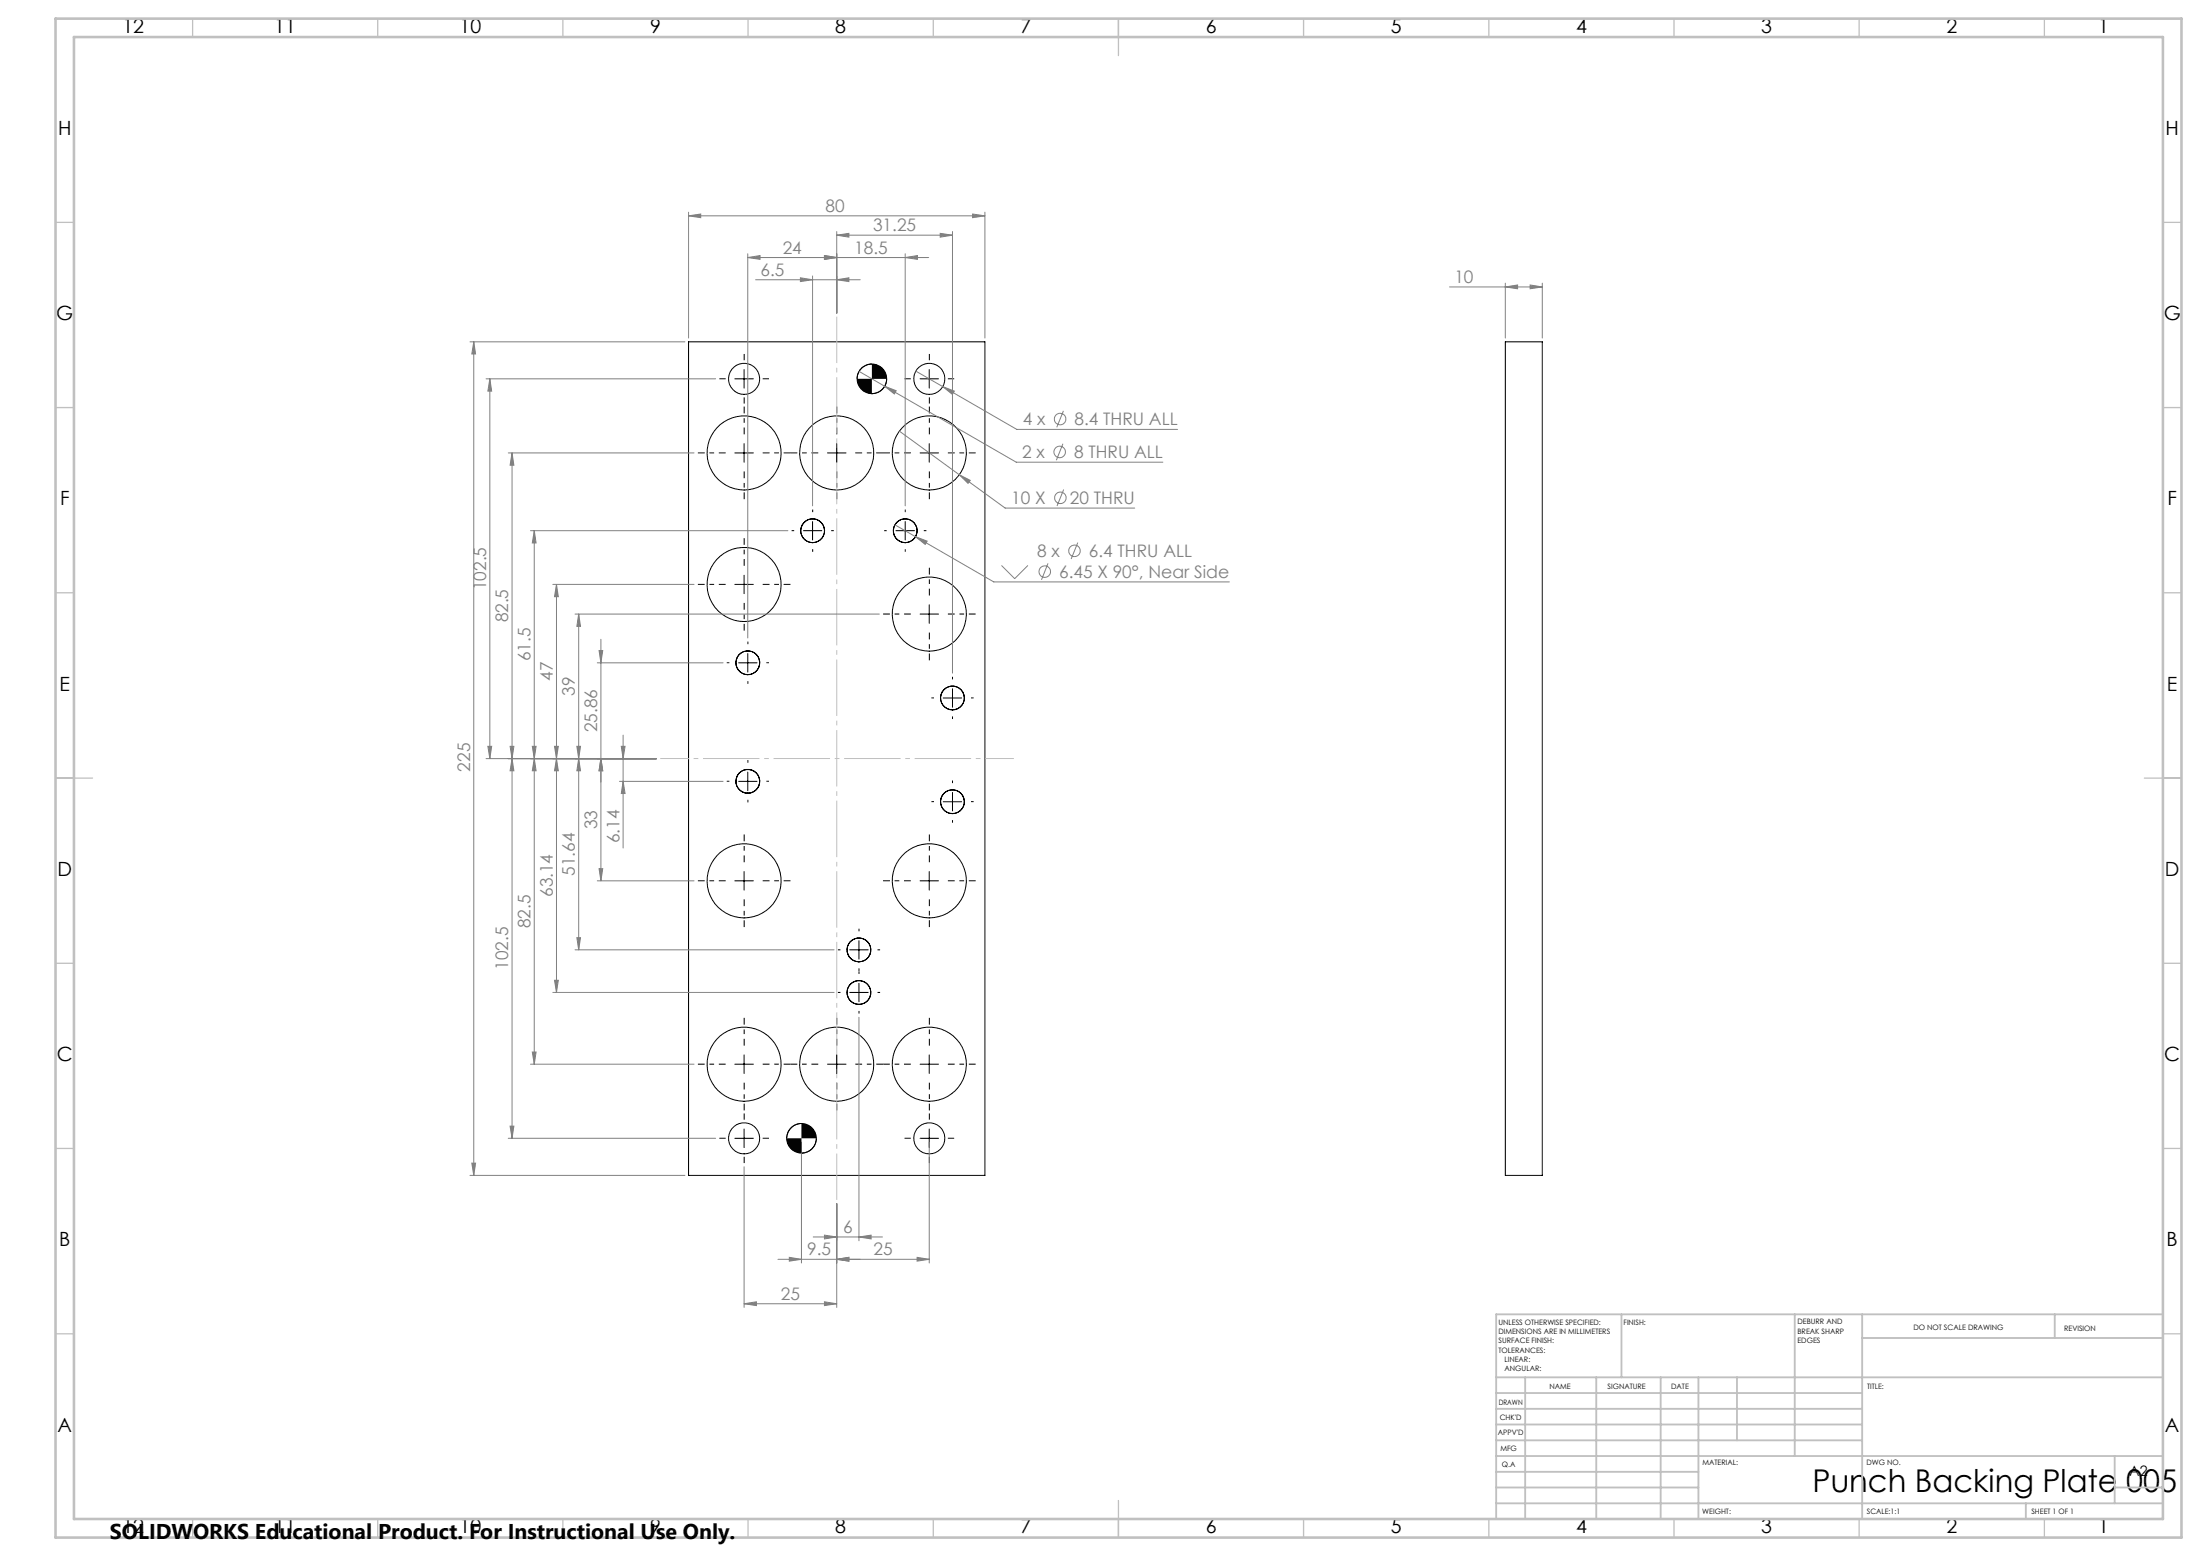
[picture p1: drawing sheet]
<svg xmlns="http://www.w3.org/2000/svg" width="594mm" height="420mm" viewBox="0 0 594 420" stroke-linecap="round" stroke-linejoin="round" font-family="sans-serif">
<g fill="none" stroke="#000" stroke-width=".27">
<path d="M185.9 92.3h80v225h-80zM200.9 99.7v5.1M235.4 98.3a4 4 0 0 0-4 4M250.9 99.7v5.1M406.4 92.3h10v225h-10zM198.4 102.3h5M200.9 119.8v5M225.9 119.8v5M239.4 102.3a4 4 0 0 1-4 4M248.4 102.3h5M250.9 119.8v5M198.4 122.3h5"/>
<path d="M223.4 122.3h5M248.4 122.3h5M198.4 157.7h5M200.9 155.3v4.9M216.9 143.2h5M219.4 140.8v5M241.9 143.2h5M244.4 140.8v5M199.4 178.9h5M201.9 176.4v5M248.4 165.8h5M250.9 163.2v5.1"/>
<path d="M254.7 188.4h4.9M257.2 185.9v5M199.4 210.9h5M201.9 208.4v5M254.7 216.4h4.9M257.2 213.9v5M198.4 237.8h5M200.9 235.2v5.1M248.4 237.8h5M250.9 235.2v5.1M229.4 256.4h5M231.9 253.9v5"/>
<path d="M229.4 267.9h5M231.9 265.4v5M198.4 287.2h5M200.9 284.7v5.1M223.4 287.2h5M225.9 284.7v5.1M248.4 287.2h5M250.9 284.7v5.1M198.4 307.3h5M200.9 304.7v5.1M216.4 303.3a4 4 0 0 0-4 4M220.4 307.3a4 4 0 0 1-4 4"/>
<path d="M248.4 307.3h5M250.9 304.7v5.1"/>
<circle cx="200.9" cy="102.3" r="4.2"/>
<circle cx="235.4" cy="102.3" r="4"/>
<circle cx="250.9" cy="102.3" r="4.2"/>
<circle cx="200.9" cy="122.3" r="10"/>
<circle cx="225.9" cy="122.3" r="10"/>
<circle cx="250.9" cy="122.3" r="10"/>
<circle cx="200.9" cy="157.8" r="10"/>
<circle cx="219.4" cy="143.3" r="3.2"/>
<circle cx="244.4" cy="143.3" r="3.2"/>
<circle cx="201.9" cy="178.9" r="3.2"/>
<circle cx="250.9" cy="165.8" r="10"/>
<circle cx="257.2" cy="188.4" r="3.2"/>
<circle cx="201.9" cy="210.9" r="3.2"/>
<circle cx="257.2" cy="216.4" r="3.2"/>
<circle cx="200.9" cy="237.8" r="10"/>
<circle cx="250.9" cy="237.8" r="10"/>
<circle cx="231.9" cy="256.4" r="3.2"/>
<circle cx="231.9" cy="267.9" r="3.2"/>
<circle cx="200.9" cy="287.3" r="10"/>
<circle cx="225.9" cy="287.3" r="10"/>
<circle cx="250.9" cy="287.3" r="10"/>
<circle cx="200.9" cy="307.3" r="4.2"/>
<circle cx="216.4" cy="307.3" r="4"/>
<circle cx="250.9" cy="307.3" r="4.2"/>
</g>
<g fill="none" stroke="#808080" stroke-width=".27">
<path d="M185.9 58.3l3.3-.5v1zM185.9 57.3v33.9M185.9 58.3h80M262.6 57.8l3.3 .5-3.3 .5zM265.9 57.3v33.9M201.9 69.5l3.3-.5v1zM201.9 68.5v103.7M201.9 69.5h48.9M204 75.5h28.3M216.1 75l3.3 .5-3.3 .5zM219.4 74.5v62M222.6 69l3.3 .5-3.3 .5z"/>
<path d="M225.9 75.5l3.3-.5v1zM225.9 63.5l3.3-.5v1zM225.9 62.5v22M225.9 63.5h31.3M244.4 69.5l3.3-.5v1zM244.4 68.5v68M253.9 63l3.3 .5-3.3 .5zM257.2 62.5v119.2M391.4 77.5h25M406.4 77.5l3.4-.6v1zM406.4 76.4v14.8M413.1 76.9l3.3 .6-3.3 .4z"/>
<path d="M416.4 76.4v14.8M126.9 92.3h58M127.9 92.3l.5 3.2h-1zM127.9 92.3v225M131.2 102.3h62M132.3 102.3l.5 3.3h-1.1zM132.3 102.3v102.5M232 100.2l6.9 4.1M238.9 104.3l3.1 1.2-.5 .8zM238.9 104.3l35.5 20.5h39.6M242.8 116.4l28.6 20.7h35M247.3 100.2l7.3 4.2"/>
<path d="M254.6 104.4l3.1 1.2-.6 .9zM254.6 104.4l19.9 11.5h43.5M287 119.8l-1.8 4.4M287.1 110.9l-1.8 4.4M137.2 122.3h50.2M138.3 122.3l.4 3.3h-1zM138.3 122.3v185M259 128.1l3 1.6-.6 .8zM287.2 132.1l-1.8 4.5M143.2 143.2h69.5M144.3 143.2l.4 3.4h-1zM144.3 143.2v144"/>
<path d="M149.3 157.7h38.1M150.2 157.7l.5 3.4h-1zM150.2 157.7v110.2M241.6 141.7l26.7 15.4h63.6M247.2 144.9l3.1 1.2-.5 .8zM270.4 152.6l3.6 3.6 3.5-3.6M283 152.1l-1.8 4.4M291 146.5l-1.8 4.4M155.3 165.8h82.1M156.2 165.8l.5 3.3h-.9zM156.2 165.8v90.6M161.3 178.9h33.9"/>
<path d="M161.7 175.6h1l-.5 3.3zM162.2 172.6v65.2M168.2 198.4v30.5M131.2 204.8h46M131.7 201.5h1.1l-.5 3.3zM137.7 201.5h1l-.4 3.3zM138.3 204.8l.4 3.3h-1zM143.7 201.5h1l-.4 3.3zM144.3 204.8l.4 3.3h-1zM149.7 201.5h1l-.5 3.3zM150.2 204.8l.5 3.3h-1zM155.8 201.5h.9l-.5 3.3z"/>
<path d="M156.2 204.8l.5 3.3h-.9zM162.2 204.8l.5 3.3h-1zM167.3 210.9h27.9M167.7 201.5h1.1l-.6 3.3zM168.2 210.9l.6 3.3h-1.1zM161.3 237.8h26.1M161.7 234.5h1l-.5 3.3zM155.3 256.4h69.9M155.8 253.1h.9l-.5 3.3zM149.3 267.9h75.9M149.7 264.6h1l-.5 3.3zM231.9 274.6v60.3"/>
<path d="M143.2 287.2h44.2M143.7 284h1l-.4 3.2zM126.9 317.3h58M127.4 314h1l-.5 3.3zM137.2 307.3h56M137.7 304h1l-.4 3.3zM200.9 314.9v38M216.4 308.3v32.6M250.9 308.3v32.6M210 339.9h40.9M213.1 339.4l3.3 .5-3.3 .5zM219.6 333.9h18.7"/>
<path d="M222.6 333.4l3.3 .5-3.3 .5zM225.9 339.9l3.3-.5v1zM225.9 324.9v28M231.9 333.9l3.3-.5v1zM247.6 339.4l3.3 .5-3.3 .5zM200.9 351.9l3.3-.5v1zM200.9 351.9h25M222.6 351.4l3.3 .5-3.3 .5z"/>
<circle cx="286.2" cy="113.1" r="1.55"/>
<circle cx="286.1" cy="122" r="1.55"/>
<circle cx="286.3" cy="134.4" r="1.56"/>
<circle cx="282.1" cy="154.3" r="1.56"/>
<circle cx="290.1" cy="148.7" r="1.56"/>
</g>
<g fill="none" stroke="#000" stroke-width=".27" stroke-dasharray="15.2 1.3 1.3 1.3" stroke-dashoffset="13.4" stroke-linecap="butt">
<path d="M200.9 117.2v-7.5M225.9 117.2v-7.5M250.9 117.2v-7.5M195.9 122.2h-7.5M200.9 127.2v7.5M205.9 122.2h7.5M220.9 122.2h-7.5M225.9 127.2v7.5M230.9 122.2h7.5M245.9 122.2h-7.5M250.9 127.2v7.5M255.9 122.2h7.5"/>
<path d="M195.9 157.7h-7.5M200.9 152.7v-7.5M205.9 157.7h7.5M200.9 162.7v7.5M245.9 165.7h-7.5M250.9 160.7v-7.5M250.9 170.7v7.5M255.9 165.7h7.5M195.9 237.7h-7.5M200.9 232.7v-7.5M205.9 237.7h7.5M245.9 237.7h-7.5"/>
<path d="M250.9 232.7v-7.5M255.9 237.7h7.5M200.9 242.7v7.5M250.9 242.7v7.5M195.9 287.2h-7.5M200.9 282.2v-7.5M200.9 292.2v7.5M205.9 287.2h7.5M220.9 287.2h-7.5M225.9 282.2v-7.5M225.9 292.2v7.5M230.9 287.2h7.5"/>
<path d="M245.9 287.2h-7.5M250.9 282.2v-7.5M250.9 292.2v7.5M255.9 287.2h7.5"/>
</g>
<g fill="none" stroke="#000" stroke-width=".27" stroke-dasharray="15.2 1.3 1.3 1.3" stroke-linecap="butt">
<path d="M200.9 97.2v-1.7M250.9 97.2v-1.7M195.9 102.2h-1.7M200.9 107.2v1.7M205.9 102.2h1.7M245.9 102.2h-1.7M250.9 107.2v1.7M255.9 102.2h1.7M219.4 138.2v-.7M244.4 138.2v-.7M214.4 143.2h-.7M219.4 148.2v.7"/>
<path d="M224.4 143.2h.7M239.4 143.2h-.7M244.4 148.2v.7M249.4 143.2h.7M196.9 178.9h-.7M201.9 173.9v-.7M206.9 178.9h.7M201.9 183.9v.7M252.2 188.4h-.7M257.2 183.4v-.7M257.2 193.4v.7M262.2 188.4h.7"/>
<path d="M196.9 210.9h-.7M201.9 205.9v-.7M201.9 215.9v.7M206.9 210.9h.7M252.2 216.4h-.7M257.2 211.4v-.7M262.2 216.4h.7M257.2 221.4v.7M226.9 256.4h-.7M231.9 251.4v-.7M236.9 256.4h.7M226.9 267.9h-.7"/>
<path d="M231.9 262.9v-.7M231.9 272.9v.7M231.9 261.4v.7M236.9 267.9h.7M195.9 307.2h-1.7M200.9 302.2v-1.7M200.9 312.2v1.7M205.9 307.2h1.7M245.9 307.2h-1.7M250.9 302.2v-1.7M250.9 312.2v1.7M255.9 307.2h1.7"/>
</g>
<path d="M178.3 204.7h95.5" fill="none" stroke="#c0c0c0" stroke-width=".27" stroke-dasharray="15.2 1.3 1.3 1.3" stroke-dashoffset="7.5" stroke-linecap="butt"/>
<path d="M225.9 323.9v-238.4" fill="none" stroke="#c0c0c0" stroke-width=".27" stroke-dasharray="15.2 1.3 1.3 1.3" stroke-dashoffset="2.7" stroke-linecap="butt"/>
<g fill="none" stroke="#c0c0c0" stroke-width=".35">
<path d="M52 5v5M102 5v5M152 5v5M202 5v5M252 5v5M302 5v10M352 5v5M402 5v5M452 5v5M502 5v5M552 5v5M15 60h5"/>
<path d="M584 60h5M15 110h5M584 110h5M15 160h5M584 160h5M15 210h10M579 210h10M15 260h5M584 260h5M15 310h5M584 310h5M15 360h5"/>
<path d="M584 360h5M52 410v5M102 410v5M152 410v5M202 410v5M252 410v5M302 405v10M352 410v5M402 410v5M452 410v5M502 410v5M552 410v5"/>
</g>
<g fill="none" stroke="#c0c0c0" stroke-width=".5">
<path d="M437.8 354.8v17M484.6 354.8v38.2M502.8 354.8v55.2M554.8 354.8v6.4M584 354.8h-180v55.2M404 371.8h180M404 376h98.8M411.8 371.8v38.2M431 371.8v38.2M448.4 371.8v38.2M458.6 371.8v38.2M469 371.8v17"/>
<path d="M502.8 361.2h81.2M404 388.8h98.8M404 384.5h98.8M404 380.3h98.8M404 397.3h54.6M404 393h180M571 393v12.8M404 405.8h180M404 401.5h54.6M547 405.8v4.2M571 401.5h13"/>
</g>
<path d="M15 5h574v410h-574zM20 10h564v400h-564z" fill="none" stroke="#c0c0c0" stroke-width=".7"/>
<path d="M231.4 102.3a4 4 0 0 0 4 4v-4zM235.4 98.3v4h4a4 4 0 0 0-4-4zM212.4 307.3a4 4 0 0 0 4 4v-4zM216.4 303.3v4h4a4 4 0 0 0-4-4z" fill="#000"/>
<g fill="#808080">
<path d="M413.1 76.9l3.3 .6-3.3 .4zM406.4 77.5l3.4-.6v1z"/>
<path d="M254.6 104.4l2.5 2.1 .6-.9zM238.9 104.3l2.6 2 .5-.8zM259 128.1l2.4 2.4 .6-.8zM247.2 144.9l2.6 2 .5-.8zM185.9 58.3l3.3-.5v1zM262.6 57.8l3.3 .5-3.3 .5z"/>
<path d="M127.9 92.3l.5 3.2h-1zM127.4 314h1l-.5 3.3z"/>
<path d="M222.6 351.4l3.3 .5-3.3 .5zM200.9 351.9l3.3-.5v1zM225.9 339.9l3.3-.5v1zM213.1 339.4l3.3 .5-3.3 .5zM225.9 75.5l3.3-.5v1zM216.1 75l3.3 .5-3.3 .5zM222.6 69l3.3 .5-3.3 .5zM201.9 69.5l3.3-.5v1z"/>
<path d="M225.9 339.9l3.3-.5v1zM247.6 339.4l3.3 .5-3.3 .5zM222.6 333.4l3.3 .5-3.3 .5zM231.9 333.9l3.3-.5v1zM222.6 69l3.3 .5-3.3 .5zM244.4 69.5l3.3-.5v1zM225.9 63.5l3.3-.5v1zM253.9 63l3.3 .5-3.3 .5z"/>
<path d="M162.2 204.8l.5 3.3h-1zM161.7 175.6h1l-.5 3.3zM149.7 201.5h1l-.5 3.3zM150.2 157.7l.5 3.4h-1zM143.7 201.5h1l-.4 3.3zM144.3 143.2l.4 3.4h-1zM137.7 201.5h1l-.4 3.3zM138.3 122.3l.4 3.3h-1zM131.7 201.5h1.1l-.5 3.3zM132.3 102.3l.5 3.3h-1.1zM155.8 201.5h.9l-.5 3.3zM156.2 165.8l.5 3.3h-.9z"/>
<path d="M167.7 201.5h1.1l-.6 3.3zM168.2 210.9l.6 3.3h-1.1zM162.2 204.8l.5 3.3h-1zM161.7 234.5h1l-.5 3.3zM144.3 204.8l.4 3.3h-1zM143.7 284h1l-.4 3.2zM138.3 204.8l.4 3.3h-1zM137.7 304h1l-.4 3.3zM156.2 204.8l.5 3.3h-.9zM155.8 253.1h.9l-.5 3.3zM150.2 204.8l.5 3.3h-1zM149.7 264.6h1l-.5 3.3z"/>
</g>
<text font-size="8.5" x="489.4" y="402.7">Punch Backing Plate 005</text>
<text font-size="5.8" x="29.7" y="415.3">SOLIDWORKS Educational Product. For Instructional Use Only.</text>
<g font-size="5.3">
<text x="33.1" y="8.9">12</text>
<text x="74.1" y="8.9">11</text>
<text x="124.1" y="8.9">10</text>
<text x="175.5" y="8.9">9</text>
<text x="225.5" y="8.9">8</text>
<text x="275.5" y="8.9">7</text>
<text x="325.5" y="8.9">6</text>
<text x="375.5" y="8.9">5</text>
<text x="425.5" y="8.9">4</text>
<text x="475.5" y="8.9">3</text>
<text x="525.5" y="8.9">2</text>
<text x="566.5" y="8.9">1</text>
<text x="15.7" y="36.4">H</text>
<text x="584.7" y="36.4">H</text>
<text x="15.2" y="86.4">G</text>
<text x="584.2" y="86.4">G</text>
<text x="16.2" y="136.4">F</text>
<text x="585.2" y="136.4">F</text>
<text x="16.1" y="186.4">E</text>
<text x="585.1" y="186.4">E</text>
<text x="15.5" y="236.4">D</text>
<text x="584.5" y="236.4">D</text>
<text x="15.4" y="286.4">C</text>
<text x="584.4" y="286.4">C</text>
<text x="16" y="336.4">B</text>
<text x="585" y="336.4">B</text>
<text x="15.5" y="386.4">A</text>
<text x="584.5" y="386.4">A</text>
<text x="33.1" y="413.9">12</text>
<text x="74.1" y="413.9">11</text>
<text x="124.1" y="413.9">10</text>
<text x="175.5" y="413.9">9</text>
<text x="225.5" y="413.9">8</text>
<text x="275.5" y="413.9">7</text>
<text x="325.5" y="413.9">6</text>
<text x="375.5" y="413.9">5</text>
<text x="425.5" y="413.9">4</text>
<text x="475.5" y="413.9">3</text>
<text x="525.5" y="413.9">2</text>
<text x="566.5" y="413.9">1</text>
</g>
<g font-size="4.7" fill="#808080">
<text x="222.9" y="57.2">80</text>
<text x="235.7" y="62.5">31.25</text>
<text x="211.3" y="68.5">24</text>
<text x="230.7" y="68.5">18.5</text>
<text x="205.3" y="74.5">6.5</text>
<text x="392.7" y="76.4">10</text>
<text x="276.1" y="114.8">4 x</text>
<text x="290.1" y="114.8">8.4 THRU ALL</text>
<text x="276" y="123.7">2 x</text>
<text x="290" y="123.7">8 THRU ALL</text>
<text x="273" y="136.1">10 X</text>
<text x="288.9" y="136.1">20 THRU</text>
<text x="280" y="150.4">8 x</text>
<text x="286" y="156">6.45 X 90°, Near Side</text>
<text x="294" y="150.4">6.4 THRU ALL</text>
<text x="131.2" y="159.3" transform="rotate(-90 131.2 159.3)">102.5</text>
<text x="137.2" y="168" transform="rotate(-90 137.2 168)">82.5</text>
<text x="143.2" y="178.5" transform="rotate(-90 143.2 178.5)">61.5</text>
<text x="149.2" y="183.8" transform="rotate(-90 149.2 183.8)">47</text>
<text x="155.2" y="187.8" transform="rotate(-90 155.2 187.8)">39</text>
<text x="161.2" y="197.6" transform="rotate(-90 161.2 197.6)">25.86</text>
<text x="126.9" y="208.3" transform="rotate(-90 126.9 208.3)">225</text>
<text x="161.2" y="223.8" transform="rotate(-90 161.2 223.8)">33</text>
<text x="167.2" y="227.6" transform="rotate(-90 167.2 227.6)">6.14</text>
<text x="155.2" y="236.4" transform="rotate(-90 155.2 236.4)">51.64</text>
<text x="149.2" y="242.1" transform="rotate(-90 149.2 242.1)">63.14</text>
<text x="143.2" y="250.5" transform="rotate(-90 143.2 250.5)">82.5</text>
<text x="137.2" y="261.8" transform="rotate(-90 137.2 261.8)">102.5</text>
<text x="227.6" y="332.9">6</text>
<text x="217.9" y="338.9">9.5</text>
<text x="235.8" y="338.9">25</text>
<text x="210.8" y="350.9">25</text>
</g>
<text font-size="3.9" x="574.9" y="398.5">A2</text>
<g font-size="2">
<text x="404.6" y="357.6">UNLESS OTHERWISE SPECIFIED:</text>
<text x="438.4" y="357.6">FINISH:</text>
<text x="485.3" y="357.5">DEBURR AND</text>
<text x="485.3" y="360">BREAK SHARP</text>
<text x="516.6" y="359">DO NOT SCALE DRAWING</text>
<text x="557.3" y="359.2">REVISION</text>
<text x="404.6" y="360.1">DIMENSIONS ARE IN MILLIMETERS</text>
<text x="404.6" y="362.6">SURFACE FINISH:</text>
<text x="404.6" y="365.1">TOLERANCES:</text>
<text x="485.3" y="362.5">EDGES</text>
<text x="406.2" y="367.6">LINEAR:</text>
<text x="406.2" y="370.1">ANGULAR:</text>
<text x="418.3" y="375">NAME</text>
<text x="434" y="374.9">SIGNATURE</text>
<text x="451.2" y="374.9">DATE</text>
<text x="504.1" y="374.9">TITLE:</text>
<text x="404.6" y="379.1">DRAWN</text>
<text x="404.9" y="383.3">CHK'D</text>
<text x="404.4" y="387.4">APPV'D</text>
<text x="405.1" y="391.8">MFG</text>
<text x="405.5" y="396">Q.A</text>
<text x="459.6" y="395.5">MATERIAL:</text>
<text x="504" y="395.5">DWG NO.</text>
<text x="459.6" y="408.5">WEIGHT:</text>
<text x="504.1" y="408.6">SCALE:1:1</text>
<text x="548.5" y="408.6">SHEET 1 OF 1</text>
</g>
</svg>
